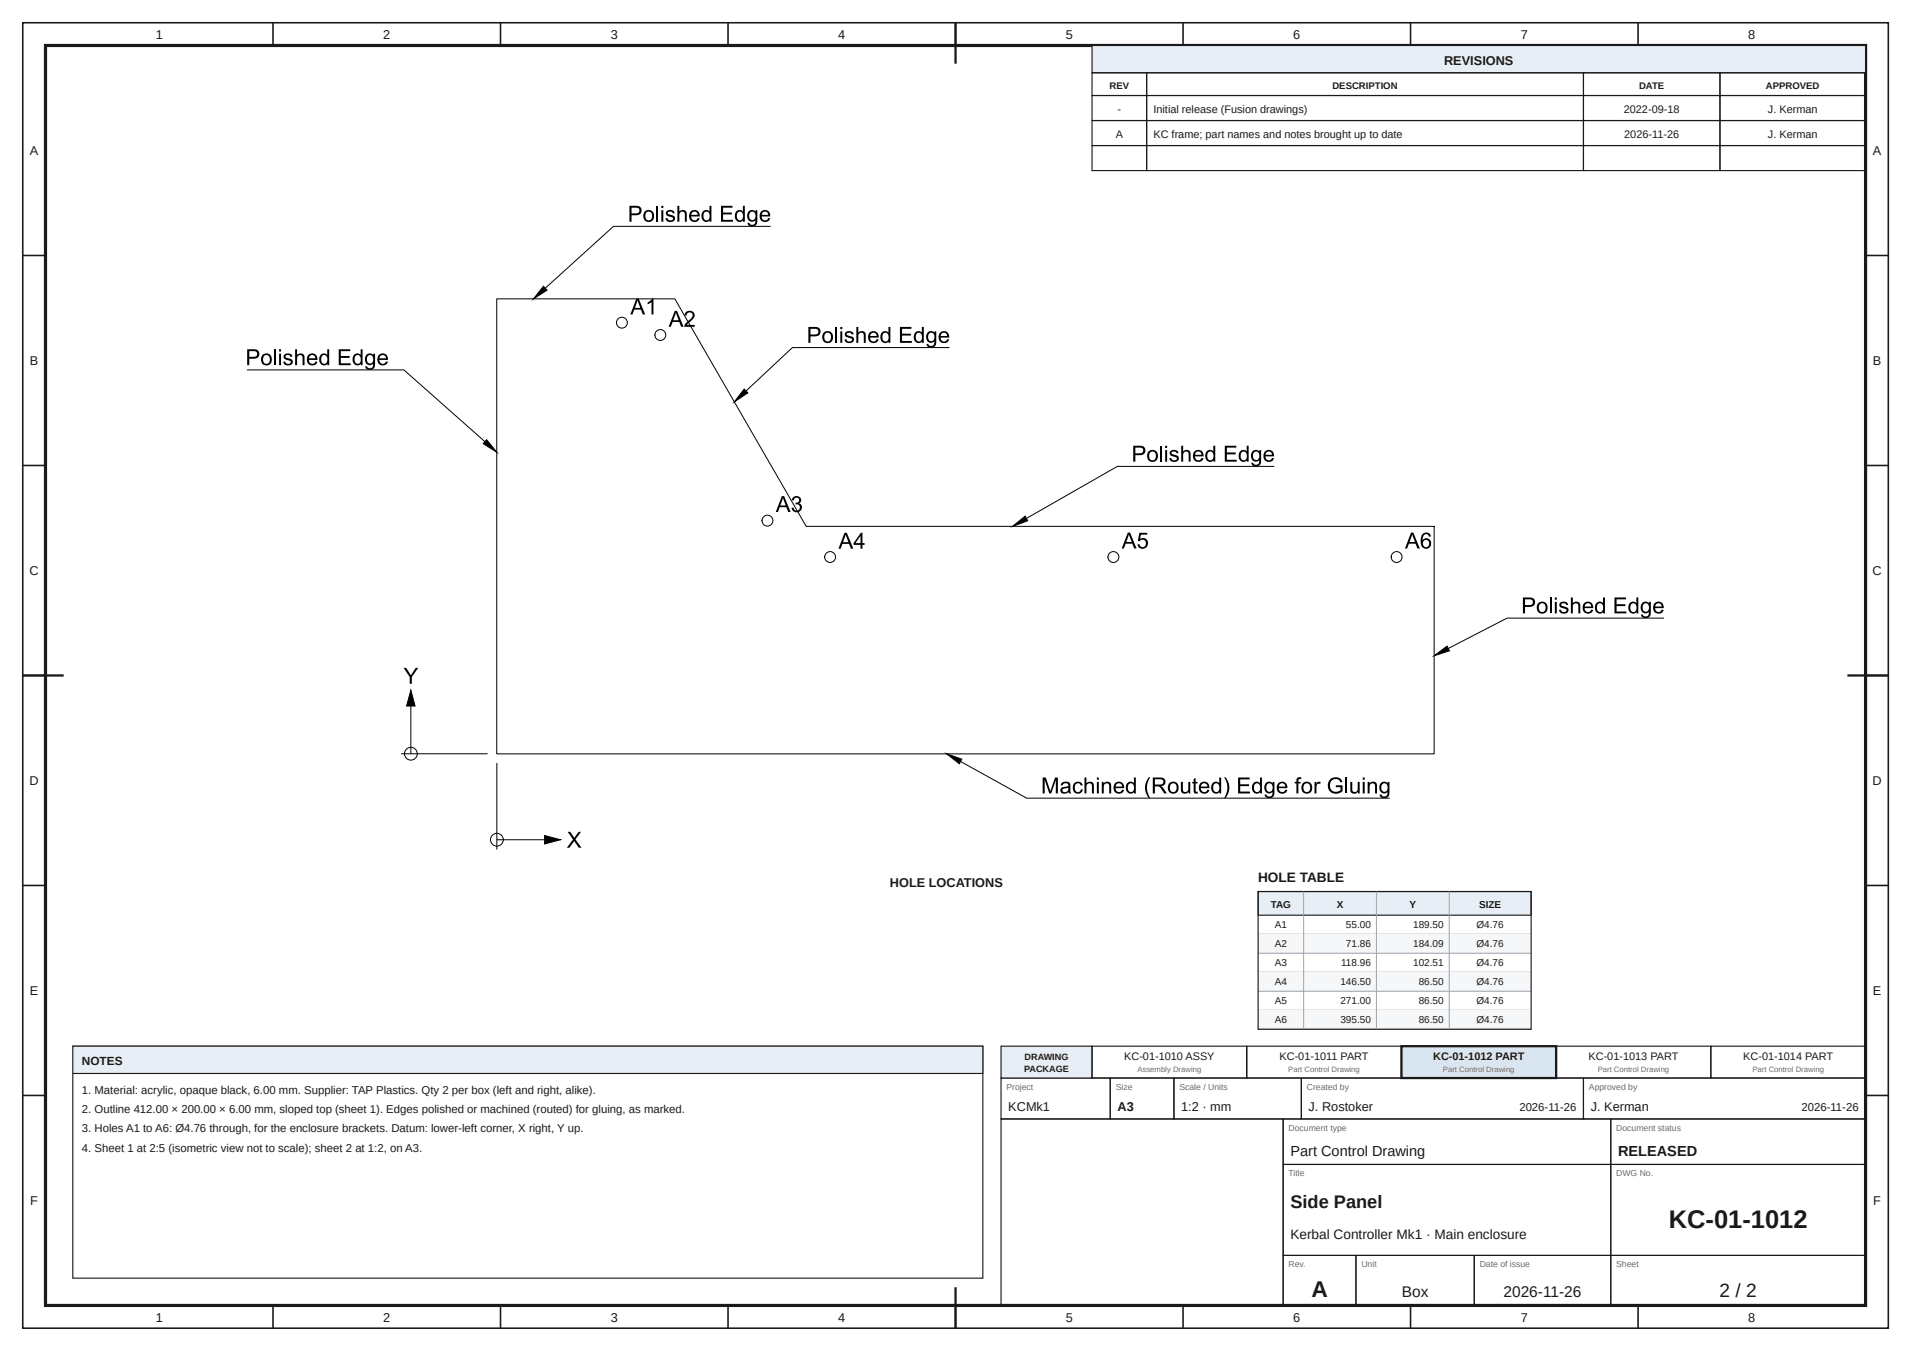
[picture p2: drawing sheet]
<svg xmlns="http://www.w3.org/2000/svg" width="420mm" height="297mm" viewBox="0 0 420 297" stroke-linecap="round" stroke-linejoin="round" font-family="sans-serif">
<g fill="none" stroke="#1a1a1a" stroke-width=".35">
<path d="M5 5h410v287h-410zM60 5v5M110 5v5M160 5v5M210 5v5M260 5v5M310 5v5M360 5v5M5 56.2h5M410 56.2h5M5 102.3h5M410 102.3h5"/>
<path d="M5 148.5h5M410 148.5h5M5 194.7h5M410 194.7h5M5 240.8h5M410 240.8h5M60 287v5M110 287v5M160 287v5M210 287v5M260 287v5M310 287v5"/>
<path d="M360 287v5"/>
</g>
<path d="M10 10h400v277h-400z" fill="none" stroke="#1a1a1a" stroke-width=".7" stroke-linecap="butt"/>
<path d="M210 5v9M5 148.5h9M406 148.5h9M210 283v9" fill="none" stroke="#1a1a1a" stroke-width=".5"/>
<path d="M240 10h170v6h-170z" fill="#e8eef5"/>
<g fill="none" stroke="#1a1a1a" stroke-width=".25">
<path d="M240 10h170v6h-170zM240 16h12v5h-12zM252 16h96v5h-96zM348 16h30v5h-30zM378 16h32v5h-32zM240 21h12v5.5h-12zM240 26.5h12v5.5h-12zM240 32h12v5.5h-12zM252 21h96v5.5h-96zM252 26.5h96v5.5h-96zM252 32h96v5.5h-96zM348 21h30v5.5h-30z"/>
<path d="M348 26.5h30v5.5h-30zM348 32h30v5.5h-30zM378 21h32v5.5h-32zM378 26.5h32v5.5h-32zM378 32h32v5.5h-32zM220 237h24v9h-24zM244 237h14v9h-14zM258 237h28v9h-28zM286 237h62v9h-62zM348 237h62v9h-62zM220 246h62v41h-62zM282 246h72v10h-72z"/>
<path d="M282 256h72v20h-72zM354 246h56v10h-56zM354 256h56v20h-56zM282 276h16v11h-16zM298 276h26v11h-26zM324 276h30v11h-30zM354 276h56v11h-56z"/>
</g>
<path d="M220 230h20v7h-20z" fill="#e8eef5"/>
<path d="M220 230h20v7h-20zM240 230h34v7h-34zM274 230h34v7h-34z" fill="none" stroke="#1a1a1a" stroke-width=".25"/>
<path d="M308 230h34v7h-34z" fill="#d9e6f2"/>
<path d="M308 230h34v7h-34z" fill="none" stroke="#1a1a1a" stroke-width=".5"/>
<path d="M342 230h34v7h-34zM376 230h34v7h-34z" fill="none" stroke="#1a1a1a" stroke-width=".25"/>
<path d="M276.5 196h60v5.2h-60z" fill="#e8eef5"/>
<path d="M276.5 196h60v5.2h-60z" fill="none" stroke="#1a1a1a" stroke-width=".25"/>
<path d="M276.5 205.4h60" fill="none" stroke="#9aa3ad" stroke-width=".22"/>
<path d="M276.5 205.4h60v4.2h-60z" fill="#f5f7f9"/>
<path d="M276.5 209.6h60M276.5 213.7h60" fill="none" stroke="#9aa3ad" stroke-width=".22"/>
<path d="M276.5 213.7h60v4.2h-60z" fill="#f5f7f9"/>
<path d="M276.5 217.9h60M276.5 222.1h60" fill="none" stroke="#9aa3ad" stroke-width=".22"/>
<path d="M276.5 222.1h60v4.2h-60z" fill="#f5f7f9"/>
<path d="M286.5 196v30.3M302.5 196v30.3M318.5 196v30.3M276.5 226.3h60" fill="none" stroke="#9aa3ad" stroke-width=".22"/>
<path d="M276.5 196h60v30.3h-60zM16 230h200v51h-200z" fill="none" stroke="#1a1a1a" stroke-width=".25"/>
<g fill="none" stroke="#000" stroke-width=".22">
<path d="M169.3 49.8h-34.5l-15 13.6M109.2 65.7h39.1l28.9 50h138v50h-206zM119.4 62.9l.8 .9-3 1.9zM208.6 76.4h-34.4l-10.3 9.6M54.3 81.3h34.5l17.8 15.8M106.9 96.7l2.3 2.7-3-1.9zM163.5 85.5l.9 .9-3 2zM222.5 115.7l2.8-2.2 .6 1zM280 102.5h-34.4l-20 11.5M365.6 135.9h-34.4l-12.9 6.7M90.3 151.7l.9 3.5h-1.8zM90.3 155.2v10.5"/>
<path d="M315.2 144.2l2.8-2.2 .5 1.1zM88.2 165.7h18.9M109.2 167.8v18.9M208 165.7l3.4 1.2-.6 1zM211.1 167.4l14.5 8.1h79.8M109.2 184.6h10.5M119.7 183.7l3.5 .9-3.5 .9z"/>
<circle cx="136.7" cy="70.9" r="1.2"/>
<circle cx="145.1" cy="73.7" r="1.2"/>
<circle cx="168.7" cy="114.5" r="1.2"/>
<circle cx="182.4" cy="122.5" r="1.2"/>
<circle cx="244.7" cy="122.5" r="1.2"/>
<circle cx="306.9" cy="122.5" r="1.2"/>
<circle cx="90.3" cy="165.7" r="1.41"/>
<circle cx="109.2" cy="184.6" r="1.41"/>
</g>
<g fill="#000">
<path d="M146.5 46.4a1.09 1.09 0 0 1 1.8 .5h-.5a.53 .53 0 0 0-.5-.4 .53 .53 0 0 0-.5 .5l.2 .1a1.48 1.48 0 0 1 1.4 .9 1.09 1.09 0 0 1-1.1 .8 1.09 1.09 0 0 1-1-.8l.4-.1a.61 .61 0 0 0 .6 .6 .61 .61 0 0 0 .6-.6l-.2-.1a1.45 1.45 0 0 1-1.4-.9zM148.9 45.2h.4v1.3a.9 .9 0 0 1 1.1-.3 .9 .9 0 0 1 .5 .9v1.6h-.4v-1.6a.62 .62 0 0 0-.7-.5 .62 .62 0 0 0-.5 .8v1.3h-.4zM158.5 45.2h2.5v.5h-2.1v1h1.9v.4h-1.9v1.2h2.2v.4h-2.6zM62.5 78a1.09 1.09 0 0 1 1.8 .4l-.5 .1a.53 .53 0 0 0-.5-.5 .53 .53 0 0 0-.5 .5l.2 .1a1.48 1.48 0 0 1 1.4 .9 1.09 1.09 0 0 1-1.1 .9 1.09 1.09 0 0 1-1.1-.9h.5a.61 .61 0 0 0 .6 .5 .61 .61 0 0 0 .6-.5l-.2-.2a1.45 1.45 0 0 1-1.4-.9zM119.4 62.9l.8 .9-3 1.9zM142.3 66.5l1-.9h.3v3.5h-.4v-2.7l-.9 .5zM150.8 68.6a1.11 1.11 0 0 1 1.6 .1 1.11 1.11 0 0 1-.3 1.6l-1.1 1.1h1.7v.4h-2.3a3 3 0 0 1 1.5-1.8 .69 .69 0 0 0 0-1.2 .69 .69 0 0 0-1 .6l-.5-.1zM185.8 73.1a1.09 1.09 0 0 1 1.8 .4l-.4 .1a.53 .53 0 0 0-.6-.5 .53 .53 0 0 0-.5 .5l.2 .1a1.48 1.48 0 0 1 1.4 .9 1.09 1.09 0 0 1-1.1 .8 1.09 1.09 0 0 1-1-.8h.4a.61 .61 0 0 0 .6 .5 .61 .61 0 0 0 .6-.6l-.2-.1a1.45 1.45 0 0 1-1.3-.9zM188.2 71.9h.4v1.2a.9 .9 0 0 1 1.1-.3 .9 .9 0 0 1 .6 1v1.6h-.5v-1.6a.62 .62 0 0 0-.7-.6 .62 .62 0 0 0-.5 .8v1.4h-.4zM197.8 71.9h2.5v.4h-2.1v1.1h2v.4h-2v1.2h2.2v.4h-2.6zM64.9 76.8h.4v1.2a.9 .9 0 0 1 1.1-.3 .9 .9 0 0 1 .5 1v1.6h-.4v-1.6a.62 .62 0 0 0-.7-.6 .62 .62 0 0 0-.5 .8v1.4h-.4zM74.4 76.8h2.6v.4h-2.1v1.1h1.9v.4h-1.9v1.2h2.2v.4h-2.7z"/>
<path d="M106.9 96.7l2.3 2.7-3-1.9zM163.5 85.5l.9 .9-3 2zM174.4 109.3a.94 .94 0 0 1 1.4 0 .94 .94 0 0 1-.2 1.4 1.07 1.07 0 0 1 .5 1.5 1.07 1.07 0 0 1-1.6 .3l-.4-.3-.1-.6h.4a.71 .71 0 0 0 .8 .6 .71 .71 0 0 0 .6-.9 .71 .71 0 0 0-1-.4l.1-.4a.6 .6 0 0 0 .7-.5 .6 .6 0 0 0-.6-.7 .6 .6 0 0 0-.6 .7h-.4zM222.5 115.7l2.8-2.2 .6 1zM250.4 117.1h1.7v.4h-1.4l-.1 1a1.16 1.16 0 0 1 1.6 .5 1.16 1.16 0 0 1-.8 1.6 1.16 1.16 0 0 1-1.4-.9l.4-.1a.76 .76 0 0 0 1.1 .6 .76 .76 0 0 0 .3-1.2 .76 .76 0 0 0-1.3 0l-.4-.1zM257.2 99.2a1.09 1.09 0 0 1 1.8 .4l-.4 .1a.53 .53 0 0 0-.6-.5 .53 .53 0 0 0-.5 .5l.2 .1a1.48 1.48 0 0 1 1.4 1 1.09 1.09 0 0 1-1.1 .8 1.09 1.09 0 0 1-1-.9h.4a.61 .61 0 0 0 .6 .5 .61 .61 0 0 0 .6-.5l-.2-.2a1.45 1.45 0 0 1-1.4-.9zM259.6 98h.4v1.3a.9 .9 0 0 1 1.1-.4 .9 .9 0 0 1 .6 1v1.6h-.5v-1.6a.62 .62 0 0 0-.7-.6 .62 .62 0 0 0-.5 .8v1.4h-.4zM269.2 98h2.5v.4h-2.1v1.1h2v.4h-2v1.2h2.2v.4h-2.6zM342.9 132.5a1.09 1.09 0 0 1 1.7 .5h-.4a.53 .53 0 0 0-.5-.4 .53 .53 0 0 0-.5 .5l.1 .1a1.48 1.48 0 0 1 1.4 .9 1.09 1.09 0 0 1-1 .8 1.09 1.09 0 0 1-1.1-.8l.4-.1a.61 .61 0 0 0 .6 .6 .61 .61 0 0 0 .7-.6l-.2-.1a1.45 1.45 0 0 1-1.4-.9zM345.2 131.4h.5v1.2a.9 .9 0 0 1 1-.3 .9 .9 0 0 1 .6 .9v1.7h-.4v-1.7a.62 .62 0 0 0-.8-.5 .62 .62 0 0 0-.4 .8v1.4h-.5zM354.8 131.4h2.5v.4h-2v1h1.9v.4h-1.9v1.2h2.1v.5h-2.6zM90.3 151.7l.9 3.5h-1.8z"/>
<path d="M88.7 146.8h.6l1 1.7 1.1-1.7h.5l-1.4 2v1.5h-.5v-1.5zM315.2 144.2l2.8-2.2 .5 1.1zM208 165.7l3.4 1.2-.6 1zM229.1 170.9h.7l1 3 1.1-3h.6v3.5h-.5v-2.9l-1 2.9h-.4l-1-2.9v2.9h-.5zM236.1 172.1a1.08 1.08 0 0 1 1.8 .5l-.4 .1a.69 .69 0 0 0-.9-.5 .69 .69 0 0 0-.4 1 .7 .7 0 0 0 .5 .9 .7 .7 0 0 0 .9-.6l.4 .1a1.15 1.15 0 0 1-1.5 .8 1.15 1.15 0 0 1-.7-1.5zM238.3 170.9h.5v1.3a.9 .9 0 0 1 1-.3 .9 .9 0 0 1 .6 .9v1.6h-.4v-1.6a.62 .62 0 0 0-.8-.6 .62 .62 0 0 0-.4 .8v1.4h-.5zM242.1 171.9h.4v.4a.9 .9 0 0 1 1.1-.4 .9 .9 0 0 1 .6 1v1.5h-.4v-1.5a.62 .62 0 0 0-.7-.7 .62 .62 0 0 0-.5 .9v1.3h-.5zM252.5 170.9h.3l-.3 .5a4 4 0 0 0 .3 4.1 1.18 1.18 0 0 1-.9-1.1 3.5 3.5 0 0 1 .6-3.5zM259.5 171.9h.5v1.4a.63 .63 0 0 0 .6 .8 .63 .63 0 0 0 .6-.8v-1.4h.4v2.5h-.4v-.3a.9 .9 0 0 1-1.1 .4 .9 .9 0 0 1-.6-1zM262.3 171.3l.5-.3v.9h.4v.3h-.4v1.5a.29 .29 0 0 0 .1 .3 .29 .29 0 0 0 .3 0l.1 .4a.63 .63 0 0 1-.8 0 .63 .63 0 0 1-.2-.7v-1.5h-.3v-.3h.3zM269 170.9h.3a3.5 3.5 0 0 1 0 4.6h-.3a4.1 4.1 0 0 0 0-4.6zM272.1 170.9h2.5v.4h-2v1.1h1.9v.4h-1.9v1.2h2.1v.4h-2.6z"/>
<path d="M285 171.1l.4-.2h.6v.4h-.5l-.1 .2-.1 .4h.5v.3h-.5v2.2h-.4v-2.2h-.4v-.3h.4zM288.9 171.9h.4v.4a.62 .62 0 0 1 1-.3l-.2 .4a.56 .56 0 0 0-.7 0 .56 .56 0 0 0-.1 .7v1.3h-.4zM292.4 171.3a1.6 1.6 0 0 1 2.6 .6l-.4 .1a1.23 1.23 0 0 0-1.6-.6 1.23 1.23 0 0 0-.7 1.6 1.36 1.36 0 0 0 2.3 .7v-.6h-1v-.5h1.4v1.3a1.89 1.89 0 0 1-2.7 .1 1.89 1.89 0 0 1 .1-2.7zM296.8 171.9h.4v1.4a.63 .63 0 0 0 .6 .8 .63 .63 0 0 0 .6-.8v-1.4h.4v2.5h-.4v-.3a.9 .9 0 0 1-1.1 .4 .9 .9 0 0 1-.5-1zM300.6 171.9h.4v.4a.9 .9 0 0 1 1.1-.4 .9 .9 0 0 1 .5 1v1.5h-.4v-1.5a.62 .62 0 0 0-.7-.7 .62 .62 0 0 0-.5 .9v1.3h-.4zM119.7 183.7l3.5 .9-3.5 .9zM124.7 182.9h.6l.9 1.3 1-1.3h.5l-1.2 1.6 1.3 1.9h-.6l-1-1.5-1.1 1.5h-.5l1.3-1.9z"/>
<path d="M138.3 45.2h1.4a1.07 1.07 0 0 1 1.3 1.1 1.07 1.07 0 0 1-1.3 1h-.9v1.4h-.5zM138.8 45.7v1.2h.9a.65 .65 0 0 0 .8-.6 .65 .65 0 0 0-.8-.6z"/>
<path d="M141.8 46.4a1.29 1.29 0 0 1 1.9 .7 1.29 1.29 0 0 1-1.1 1.7 1.36 1.36 0 0 1-1.2-.9 1.36 1.36 0 0 1 .4-1.5zM142 46.8a.94 .94 0 0 0-.2 1.1 .94 .94 0 0 0 1.1 .4 .95 .95 0 0 0 .4-1.2 .95 .95 0 0 0-1.1-.5z"/>
<path d="M145.3 45.2h.5v.5h-.5zM145.3 46.2h.5v2.5h-.5z"/>
<path d="M151.8 46.5a1.19 1.19 0 0 1 1.4-.2 1.19 1.19 0 0 1 .6 1.3h-1.9a.74 .74 0 0 0 .6 .8 .74 .74 0 0 0 .8-.5l.5 .1a1.24 1.24 0 0 1-1.7 .7 1.24 1.24 0 0 1-.6-1.8zM152.1 46.7l-.2 .5h1.4a.7 .7 0 0 0-.4-.6 .7 .7 0 0 0-.8 .1z"/>
<path d="M154.5 46.4a.96 .96 0 0 1 1.4 .1v-1.3h.5v3.5h-.4v-.3a1.14 1.14 0 0 1-1.5 .1 1.14 1.14 0 0 1-.3-1.5zM154.8 46.7a.98 .98 0 0 0-.2 1.1 .98 .98 0 0 0 .9 .6 1.01 1.01 0 0 0 .5-1.1 1.01 1.01 0 0 0-.9-.8z"/>
<path d="M161.8 46.4a.96 .96 0 0 1 1.5 .1v-1.3h.4v3.5h-.4v-.3a1.14 1.14 0 0 1-1.5 .1 1.14 1.14 0 0 1-.3-1.5zM162.1 46.7a.98 .98 0 0 0-.2 1.1 .98 .98 0 0 0 .9 .6 1.01 1.01 0 0 0 .5-1.1 1.01 1.01 0 0 0-.9-.8z"/>
<path d="M164.6 46.4l.7-.2 .7 .3v-.3h.4v2.2a1.11 1.11 0 0 1-.8 1.3 1.11 1.11 0 0 1-1.3-.7h.4a.71 .71 0 0 0 .9 .4 .71 .71 0 0 0 .4-1 1.17 1.17 0 0 1-1.5-.1 1.17 1.17 0 0 1-.2-1.5zM164.8 46.7a.9 .9 0 0 0-.1 1.2 .9 .9 0 0 0 1 .4 .92 .92 0 0 0 .4-1.2 .92 .92 0 0 0-1.1-.5z"/>
<path d="M167.3 46.5a1.19 1.19 0 0 1 1.4-.2 1.19 1.19 0 0 1 .6 1.3h-1.9a.74 .74 0 0 0 .5 .8 .74 .74 0 0 0 .9-.5l.5 .1a1.24 1.24 0 0 1-1.7 .7 1.24 1.24 0 0 1-.6-1.8zM167.6 46.7l-.2 .5h1.4a.7 .7 0 0 0-.4-.6 .7 .7 0 0 0-.8 .1z"/>
<path d="M57.8 78a1.29 1.29 0 0 1 1.9 .6 1.29 1.29 0 0 1-1.1 1.7 1.36 1.36 0 0 1-1.2-.9 1.36 1.36 0 0 1 .4-1.4zM58 78.3a.94 .94 0 0 0-.2 1.2 .94 .94 0 0 0 1.1 .4 .95 .95 0 0 0 .4-1.2 .95 .95 0 0 0-1.1-.5z"/>
<path d="M61.3 76.8h.5v.5h-.5zM61.3 77.8h.5v2.5h-.5z"/>
<path d="M67.8 78a1.19 1.19 0 0 1 1.4-.2 1.19 1.19 0 0 1 .6 1.3h-1.9a.74 .74 0 0 0 .5 .9 .74 .74 0 0 0 .9-.5h.5a1.24 1.24 0 0 1-1.7 .7 1.24 1.24 0 0 1-.6-1.7zM68.1 78.2l-.2 .6h1.4a.7 .7 0 0 0-.4-.7 .7 .7 0 0 0-.8 .1z"/>
<path d="M83.3 78a1.19 1.19 0 0 1 1.4-.2 1.19 1.19 0 0 1 .6 1.3h-1.9a.74 .74 0 0 0 .5 .9 .74 .74 0 0 0 .9-.5h.5a1.24 1.24 0 0 1-1.7 .7 1.24 1.24 0 0 1-.6-1.7zM83.6 78.2l-.2 .6h1.4a.7 .7 0 0 0-.4-.7 .7 .7 0 0 0-.8 .1z"/>
<path d="M139.9 65.6h.5l1.4 3.5h-.5l-.4-1h-1.5l-.4 1h-.5zM140.1 66l-.6 1.7h1.2z"/>
<path d="M148.3 68.3h.5l1.4 3.5h-.5l-.4-1h-1.5l-.4 1h-.5zM148.5 68.7l-.5 1.7h1.1z"/>
<path d="M177.7 71.9h1.3a1.07 1.07 0 0 1 1.3 1 1.07 1.07 0 0 1-1.3 1.1h-.9v1.4h-.4zM178.1 72.3v1.2h.9a.65 .65 0 0 0 .9-.6 .65 .65 0 0 0-.9-.6z"/>
<path d="M181.1 73.1a1.29 1.29 0 0 1 1.9 .6 1.29 1.29 0 0 1-1.1 1.7 1.36 1.36 0 0 1-1.2-.9 1.36 1.36 0 0 1 .4-1.4zM181.4 73.4a.94 .94 0 0 0-.2 1.1 .94 .94 0 0 0 1.1 .5 .95 .95 0 0 0 .4-1.2 .95 .95 0 0 0-1.2-.6z"/>
<path d="M184.7 71.9h.4v.5h-.4zM184.7 72.8h.4v2.6h-.4z"/>
<path d="M191.1 73.1a1.19 1.19 0 0 1 1.4-.2 1.19 1.19 0 0 1 .6 1.3h-1.9a.74 .74 0 0 0 .6 .9 .74 .74 0 0 0 .9-.5h.4a1.24 1.24 0 0 1-1.7 .7 1.24 1.24 0 0 1-.5-1.7zM191.5 73.3l-.3 .6h1.5a.7 .7 0 0 0-.5-.7 .7 .7 0 0 0-.7 .1z"/>
<path d="M193.8 73.1a.96 .96 0 0 1 1.5 0v-1.2h.4v3.5h-.4v-.3a1.14 1.14 0 0 1-1.5 0 1.14 1.14 0 0 1-.3-1.5zM194.1 73.4a.98 .98 0 0 0-.2 1 .98 .98 0 0 0 .9 .7 1.01 1.01 0 0 0 .5-1.1 1.01 1.01 0 0 0-.9-.8z"/>
<path d="M201.2 73.1a.96 .96 0 0 1 1.4 0v-1.2h.4v3.5h-.4v-.3a1.14 1.14 0 0 1-1.5 0 1.14 1.14 0 0 1-.2-1.5zM201.5 73.4a.98 .98 0 0 0-.3 1 .98 .98 0 0 0 .9 .7 1.01 1.01 0 0 0 .5-1.1 1.01 1.01 0 0 0-.8-.8z"/>
<path d="M203.9 73.1l.7-.3 .8 .3v-.3h.4v2.2a1.11 1.11 0 0 1-.8 1.4 1.11 1.11 0 0 1-1.4-.8h.4a.71 .71 0 0 0 1 .4 .71 .71 0 0 0 .3-1 1.17 1.17 0 0 1-1.5 0 1.17 1.17 0 0 1-.1-1.6zM204.2 73.4a.9 .9 0 0 0-.2 1.1 .9 .9 0 0 0 1 .4 .92 .92 0 0 0 .4-1.1 .92 .92 0 0 0-1.1-.6z"/>
<path d="M206.6 73.1a1.19 1.19 0 0 1 1.4-.2 1.19 1.19 0 0 1 .6 1.3h-1.9a.74 .74 0 0 0 .6 .9 .74 .74 0 0 0 .8-.5h.5a1.24 1.24 0 0 1-1.7 .7 1.24 1.24 0 0 1-.5-1.7zM207 73.3l-.3 .6h1.5a.7 .7 0 0 0-.5-.7 .7 .7 0 0 0-.7 .1z"/>
<path d="M54.3 76.8h1.3a1.07 1.07 0 0 1 1.4 1 1.07 1.07 0 0 1-1.3 1.1h-.9v1.4h-.5zM54.8 77.2v1.3h.9a.65 .65 0 0 0 .8-.7 .65 .65 0 0 0-.8-.6z"/>
<path d="M70.5 78a.96 .96 0 0 1 1.4 0v-1.2h.4v3.5h-.4v-.3a1.14 1.14 0 0 1-1.4 0 1.14 1.14 0 0 1-.3-1.5zM70.8 78.3a.98 .98 0 0 0-.2 1.1 .98 .98 0 0 0 .9 .6 1.01 1.01 0 0 0 .5-1.1 1.01 1.01 0 0 0-.9-.8z"/>
<path d="M77.8 78a.96 .96 0 0 1 1.5 0v-1.2h.4v3.5h-.4v-.3a1.14 1.14 0 0 1-1.5 0 1.14 1.14 0 0 1-.3-1.5zM78.1 78.3a.98 .98 0 0 0-.2 1.1 .98 .98 0 0 0 .9 .6 1.01 1.01 0 0 0 .5-1.1 1.01 1.01 0 0 0-.9-.8z"/>
<path d="M80.6 78l.7-.3 .7 .4v-.3h.4v2.1a1.11 1.11 0 0 1-.8 1.4 1.11 1.11 0 0 1-1.3-.8l.4 .1a.71 .71 0 0 0 .9 .3 .71 .71 0 0 0 .4-.9 1.17 1.17 0 0 1-1.6-.1 1.17 1.17 0 0 1-.1-1.6zM80.8 78.3a.9 .9 0 0 0-.2 1.1 .9 .9 0 0 0 1.1 .4 .92 .92 0 0 0 .4-1.1 .92 .92 0 0 0-1.1-.5z"/>
<path d="M256.1 98h.4v.5h-.4zM256.1 99h.4v2.5h-.4z"/>
<path d="M171.8 109.1h.5l1.5 3.5h-.6l-.4-1.1h-1.4l-.4 1.1h-.5zM172.1 109.4l-.6 1.7h1.2z"/>
<path d="M249.1 98h1.3a1.07 1.07 0 0 1 1.3 1 1.07 1.07 0 0 1-1.3 1.1h-.9v1.4h-.4zM249.5 98.4v1.3h.9a.65 .65 0 0 0 .8-.7 .65 .65 0 0 0-.8-.6z"/>
<path d="M252.5 99.2a1.29 1.29 0 0 1 1.9 .6 1.29 1.29 0 0 1-1.1 1.7 1.36 1.36 0 0 1-1.2-.9 1.36 1.36 0 0 1 .4-1.4zM252.8 99.5a.94 .94 0 0 0-.2 1.2 .94 .94 0 0 0 1.1 .4 .95 .95 0 0 0 .4-1.2 .95 .95 0 0 0-1.2-.5z"/>
<path d="M262.5 99.3a1.19 1.19 0 0 1 1.4-.3 1.19 1.19 0 0 1 .6 1.3h-1.9a.74 .74 0 0 0 .6 .9 .74 .74 0 0 0 .8-.5h.5a1.24 1.24 0 0 1-1.7 .7 1.24 1.24 0 0 1-.5-1.7zM262.9 99.5l-.3 .5h1.5a.7 .7 0 0 0-.5-.7 .7 .7 0 0 0-.7 .2z"/>
<path d="M265.2 99.2a.96 .96 0 0 1 1.5 .1v-1.3h.4v3.5h-.4v-.3a1.14 1.14 0 0 1-1.5 0 1.14 1.14 0 0 1-.3-1.4zM265.5 99.5a.98 .98 0 0 0-.2 1.1 .98 .98 0 0 0 .9 .6 1.01 1.01 0 0 0 .5-1.1 1.01 1.01 0 0 0-.9-.8z"/>
<path d="M272.6 99.2a.96 .96 0 0 1 1.4 .1v-1.3h.4v3.5h-.4v-.3a1.14 1.14 0 0 1-1.5 0 1.14 1.14 0 0 1-.2-1.4zM272.8 99.5a.98 .98 0 0 0-.2 1.1 .98 .98 0 0 0 .9 .6 1.01 1.01 0 0 0 .5-1.1 1.01 1.01 0 0 0-.9-.8z"/>
<path d="M275.3 99.2l.7-.3 .8 .4v-.3h.4v2.2a1.11 1.11 0 0 1-.8 1.3 1.11 1.11 0 0 1-1.4-.8l.4 .1a.71 .71 0 0 0 1 .3 .71 .71 0 0 0 .3-.9 1.17 1.17 0 0 1-1.5-.1 1.17 1.17 0 0 1-.1-1.6zM275.6 99.5a.9 .9 0 0 0-.2 1.1 .9 .9 0 0 0 1 .4 .92 .92 0 0 0 .4-1.1 .92 .92 0 0 0-1.1-.5z"/>
<path d="M278 99.3a1.19 1.19 0 0 1 1.4-.3 1.19 1.19 0 0 1 .6 1.3h-1.9a.74 .74 0 0 0 .6 .9 .74 .74 0 0 0 .8-.5h.5a1.24 1.24 0 0 1-1.7 .7 1.24 1.24 0 0 1-.6-1.7zM278.4 99.5l-.3 .5h1.4a.7 .7 0 0 0-.4-.7 .7 .7 0 0 0-.7 .2z"/>
<path d="M312.6 117.5a1.05 1.05 0 0 1 1.1-.4 1.05 1.05 0 0 1 .8 .8l-.5 .1a.68 .68 0 0 0-.7-.6 .68 .68 0 0 0-.6 .8l-.1 .6a1.12 1.12 0 0 1 1.9 .3 1.12 1.12 0 0 1-1.1 1.5 1.34 1.34 0 0 1-1.2-1.7l.1-.8zM312.9 118.9a.78 .78 0 0 0-.1 1.1 .78 .78 0 0 0 1.2 0 .78 .78 0 0 0-.1-1.1l-.5-.2z"/>
<path d="M185.6 117.1h.5l1.4 3.5h-.5l-.4-1h-1.5l-.3 1h-.5zM185.8 117.5l-.5 1.7h1.2z"/>
<path d="M189.2 117.1h.3v2.3h.5v.4h-.5v.8h-.4v-.8h-1.5v-.4zM189.1 117.8l-1.1 1.6h1.1z"/>
<path d="M247.9 117.1h.5l1.4 3.5h-.5l-.4-1.1h-1.5l-.4 1.1h-.5zM248.1 117.5l-.6 1.6h1.2z"/>
<path d="M310.1 117.1h.5l1.4 3.5h-.5l-.4-1.1h-1.5l-.3 1.1h-.5zM310.3 117.5l-.5 1.6h1.2z"/>
<path d="M334.7 131.4h1.3a1.07 1.07 0 0 1 1.4 1 1.07 1.07 0 0 1-1.3 1h-.9v1.5h-.5zM335.2 131.8v1.2h.9a.65 .65 0 0 0 .8-.6 .65 .65 0 0 0-.8-.6z"/>
<path d="M338.1 132.5a1.29 1.29 0 0 1 2 .7 1.29 1.29 0 0 1-1.2 1.7 1.36 1.36 0 0 1-1.1-.9 1.36 1.36 0 0 1 .3-1.5zM338.4 132.9a.94 .94 0 0 0-.2 1.1 .94 .94 0 0 0 1.1 .4 .95 .95 0 0 0 .4-1.2 .95 .95 0 0 0-1.2-.5z"/>
<path d="M341.7 131.4h.4v.4h-.4zM341.7 132.3h.4v2.6h-.4z"/>
<path d="M348.1 132.6a1.19 1.19 0 0 1 1.4-.2 1.19 1.19 0 0 1 .6 1.3h-1.8a.74 .74 0 0 0 .5 .8 .74 .74 0 0 0 .9-.5l.4 .1a1.24 1.24 0 0 1-1.7 .7 1.24 1.24 0 0 1-.5-1.8zM348.5 132.8l-.2 .5h1.4a.7 .7 0 0 0-.4-.6 .7 .7 0 0 0-.8 .1z"/>
<path d="M350.9 132.6a.96 .96 0 0 1 1.4 0v-1.2h.4v3.5h-.4v-.4a1.14 1.14 0 0 1-1.5 .1 1.14 1.14 0 0 1-.2-1.5zM351.1 132.9a.98 .98 0 0 0-.2 1 .98 .98 0 0 0 .9 .6 1.01 1.01 0 0 0 .5-1.1 1.01 1.01 0 0 0-.9-.8z"/>
<path d="M358.2 132.6a.96 .96 0 0 1 1.4 0v-1.2h.5v3.5h-.4v-.4a1.14 1.14 0 0 1-1.5 .1 1.14 1.14 0 0 1-.3-1.5zM358.5 132.9a.98 .98 0 0 0-.2 1 .98 .98 0 0 0 .9 .6 1.01 1.01 0 0 0 .5-1.1 1.01 1.01 0 0 0-.9-.8z"/>
<path d="M360.9 132.6l.8-.3 .7 .3v-.3h.4v2.2a1.11 1.11 0 0 1-.8 1.4 1.11 1.11 0 0 1-1.4-.8h.5a.71 .71 0 0 0 .9 .4 .71 .71 0 0 0 .4-1 1.17 1.17 0 0 1-1.6-.1 1.17 1.17 0 0 1-.1-1.5zM361.2 132.9a.9 .9 0 0 0-.2 1.1 .9 .9 0 0 0 1.1 .4 .92 .92 0 0 0 .3-1.1 .92 .92 0 0 0-1.1-.6z"/>
<path d="M363.6 132.6a1.19 1.19 0 0 1 1.4-.2 1.19 1.19 0 0 1 .6 1.3h-1.9a.74 .74 0 0 0 .6 .8 .74 .74 0 0 0 .9-.5l.4 .1a1.24 1.24 0 0 1-1.7 .7 1.24 1.24 0 0 1-.5-1.8zM364 132.8l-.2 .5h1.4a.7 .7 0 0 0-.4-.6 .7 .7 0 0 0-.8 .1z"/>
<path d="M233.4 172.1l.3-.2a1 1 0 0 1 1.5 .9l.2 1.6h-.5l-.1-.3a1.05 1.05 0 0 1-1.8-.3 1.04 1.04 0 0 1 1.3-.9h.3a.4 .4 0 0 0 .1-.6 .4 .4 0 0 0-.5-.1l-.5 .1-.2 .4-.4-.1zM233.6 173.5a.5 .5 0 0 0 .1 .7 .5 .5 0 0 0 .7-.2l.3-.2 .1-.6z"/>
<path d="M241.1 170.9h.4v.5h-.4zM241.1 171.9h.4v2.5h-.4z"/>
<path d="M245 172.2a1.19 1.19 0 0 1 1.5-.2 1.19 1.19 0 0 1 .6 1.3h-1.9a.74 .74 0 0 0 .5 .8 .74 .74 0 0 0 .9-.5l.4 .1a1.24 1.24 0 0 1-1.7 .7 1.24 1.24 0 0 1-.5-1.8zM245.4 172.4l-.2 .5h1.4a.7 .7 0 0 0-.4-.7 .7 .7 0 0 0-.8 .2z"/>
<path d="M247.8 172.1a.96 .96 0 0 1 1.4 .1v-1.3h.4v3.5h-.4v-.3a1.14 1.14 0 0 1-1.5 .1 1.14 1.14 0 0 1-.2-1.5zM248.1 172.4a.98 .98 0 0 0-.3 1.1 .98 .98 0 0 0 .9 .6 1.01 1.01 0 0 0 .5-1.1 1.01 1.01 0 0 0-.8-.8z"/>
<path d="M253.3 170.9h1.6a.97 .97 0 0 1 1.2 .8 .97 .97 0 0 1-.9 1.1l.5 .5 .7 1.1h-.5l-.6-.9a.94 .94 0 0 0-1-.6h-.5v1.5h-.5zM253.8 171.3v1.2h1a.61 .61 0 0 0 .9-.5 .61 .61 0 0 0-.8-.7z"/>
<path d="M257 172.1a1.29 1.29 0 0 1 2 .7 1.29 1.29 0 0 1-1.2 1.7 1.36 1.36 0 0 1-1.1-.9 1.36 1.36 0 0 1 .3-1.5zM257.3 172.4a.94 .94 0 0 0-.2 1.2 .94 .94 0 0 0 1.1 .4 .95 .95 0 0 0 .4-1.2 .95 .95 0 0 0-1.1-.5z"/>
<path d="M263.8 172.2a1.19 1.19 0 0 1 1.4-.2 1.19 1.19 0 0 1 .6 1.3h-1.9a.74 .74 0 0 0 .6 .8 .74 .74 0 0 0 .8-.5l.5 .1a1.24 1.24 0 0 1-1.7 .7 1.24 1.24 0 0 1-.6-1.8zM264.2 172.4l-.3 .5h1.5a.7 .7 0 0 0-.5-.7 .7 .7 0 0 0-.7 .2z"/>
<path d="M266.5 172.1a.96 .96 0 0 1 1.4 .1v-1.3h.5v3.5h-.4v-.3a1.14 1.14 0 0 1-1.5 .1 1.14 1.14 0 0 1-.3-1.5zM266.8 172.4a.98 .98 0 0 0-.2 1.1 .98 .98 0 0 0 .9 .6 1.01 1.01 0 0 0 .5-1.1 1.01 1.01 0 0 0-.9-.8z"/>
<path d="M275.5 172.1a.96 .96 0 0 1 1.4 .1v-1.3h.4v3.5h-.4v-.3a1.14 1.14 0 0 1-1.4 .1 1.14 1.14 0 0 1-.3-1.5zM275.8 172.4a.98 .98 0 0 0-.2 1.1 .98 .98 0 0 0 .9 .6 1.01 1.01 0 0 0 .5-1.1 1.01 1.01 0 0 0-.9-.8z"/>
<path d="M278.2 172.1l.8-.3 .7 .4v-.3h.4v2.2a1.11 1.11 0 0 1-.8 1.3 1.11 1.11 0 0 1-1.4-.8l.5 .1a.71 .71 0 0 0 .9 .3 .71 .71 0 0 0 .4-.9 1.17 1.17 0 0 1-1.6-.1 1.17 1.17 0 0 1-.1-1.5zM278.5 172.4a.9 .9 0 0 0-.2 1.1 .9 .9 0 0 0 1 .5 .92 .92 0 0 0 .4-1.2 .92 .92 0 0 0-1.1-.5z"/>
<path d="M280.9 172.2a1.19 1.19 0 0 1 1.4-.2 1.19 1.19 0 0 1 .6 1.3h-1.9a.74 .74 0 0 0 .6 .8 .74 .74 0 0 0 .9-.5l.4 .1a1.24 1.24 0 0 1-1.7 .7 1.24 1.24 0 0 1-.5-1.8zM281.3 172.4l-.2 .5h1.4a.7 .7 0 0 0-.4-.7 .7 .7 0 0 0-.8 .2z"/>
<path d="M286.4 172.1a1.29 1.29 0 0 1 1.9 .7 1.29 1.29 0 0 1-1.1 1.7 1.36 1.36 0 0 1-1.2-.9 1.36 1.36 0 0 1 .4-1.5zM286.7 172.4a.94 .94 0 0 0-.2 1.2 .94 .94 0 0 0 1.1 .4 .95 .95 0 0 0 .4-1.2 .95 .95 0 0 0-1.2-.5z"/>
<path d="M299.5 170.9h.4v.5h-.4zM299.5 171.9h.4v2.5h-.4z"/>
<path d="M303.5 172.1l.7-.3 .8 .4v-.3h.4v2.2a1.11 1.11 0 0 1-.8 1.3 1.11 1.11 0 0 1-1.4-.8l.4 .1a.71 .71 0 0 0 1 .3 .71 .71 0 0 0 .3-.9 1.17 1.17 0 0 1-1.5-.1 1.17 1.17 0 0 1-.1-1.5zM303.8 172.4a.9 .9 0 0 0-.2 1.1 .9 .9 0 0 0 1 .5 .92 .92 0 0 0 .4-1.2 .92 .92 0 0 0-1.1-.5z"/>
</g>
<path d="M144.5 45.2v3.5M60.5 76.8v3.5M183.8 71.9v3.5M255.2 98v3.5M340.8 131.4v3.5M295.9 170.9v3.5" fill="none" stroke="#000" stroke-width=".43"/>
<path d="M16 230h200v6h-200z" fill="#e8eef5"/>
<path d="M16 230h200v6h-200z" fill="none" stroke="#1a1a1a" stroke-width=".25"/>
<text font-size="5.6" fill="#1a1a1a" x="366.7" y="270">KC-01-1012</text>
<text font-size="5" fill="#1a1a1a" x="288.2" y="285.2">A</text>
<text font-size="4.2" fill="#1a1a1a" x="377.9" y="285.2">2 / 2</text>
<text font-size="4" fill="#1a1a1a" x="283.6" y="265.5">Side Panel</text>
<g font-size="3.4" fill="#1a1a1a">
<text x="308.1" y="285.2">Box</text>
<text x="330.4" y="285.2">2026-11-26</text>
</g>
<g font-size="3.2" fill="#1a1a1a">
<text x="283.6" y="254.2">Part Control Drawing</text>
<text x="355.6" y="254.2">RELEASED</text>
</g>
<g font-size="3" fill="#1a1a1a">
<text x="276.5" y="194">HOLE TABLE</text>
<text x="283.6" y="272.5">Kerbal Controller Mk1 · Main enclosure</text>
</g>
<g font-size="2.8" fill="#1a1a1a">
<text x="34.2" y="8.6">1</text>
<text x="84.2" y="8.6">2</text>
<text x="134.2" y="8.6">3</text>
<text x="184.2" y="8.6">4</text>
<text x="234.2" y="8.6">5</text>
<text x="284.2" y="8.6">6</text>
<text x="334.2" y="8.6">7</text>
<text x="384.2" y="8.6">8</text>
<text x="317.4" y="14.3">REVISIONS</text>
<text x="6.6" y="34.1">A</text>
<text x="411.6" y="34.1">A</text>
<text x="6.6" y="80.2">B</text>
<text x="411.6" y="80.2">B</text>
<text x="6.5" y="126.4">C</text>
<text x="411.5" y="126.4">C</text>
<text x="6.5" y="172.6">D</text>
<text x="411.5" y="172.6">D</text>
<text x="195.6" y="195">HOLE LOCATIONS</text>
<text x="6.6" y="218.7">E</text>
<text x="411.6" y="218.7">E</text>
<text x="221.6" y="244.2">KCMk1</text>
<text x="245.6" y="244.2">A3</text>
<text x="259.6" y="244.2">1:2 · mm</text>
<text x="287.6" y="244.2">J. Rostoker</text>
<text x="349.6" y="244.2">J. Kerman</text>
<text x="6.6" y="264.9">F</text>
<text x="411.6" y="264.9">F</text>
<text x="34.2" y="290.6">1</text>
<text x="84.2" y="290.6">2</text>
<text x="134.2" y="290.6">3</text>
<text x="184.2" y="290.6">4</text>
<text x="234.2" y="290.6">5</text>
<text x="284.2" y="290.6">6</text>
<text x="334.2" y="290.6">7</text>
<text x="384.2" y="290.6">8</text>
</g>
<text font-size="2.6" fill="#1a1a1a" x="18" y="234.2">NOTES</text>
<g font-size="2.5" fill="#1a1a1a">
<text x="18" y="240.5">1. Material: acrylic, opaque black, 6.00 mm. Supplier: TAP Plastics. Qty 2 per box (left and right, alike).</text>
<text x="18" y="244.7">2. Outline 412.00 × 200.00 × 6.00 mm, sloped top (sheet 1). Edges polished or machined (routed) for gluing, as marked.</text>
<text x="333.9" y="244.2">2026-11-26</text>
<text x="395.9" y="244.2">2026-11-26</text>
<text x="18" y="248.9">3. Holes A1 to A6: Ø4.76 through, for the enclosure brackets. Datum: lower-left corner, X right, Y up.</text>
<text x="18" y="253.2">4. Sheet 1 at 2:5 (isometric view not to scale); sheet 2 at 1:2, on A3.</text>
</g>
<g font-size="2.4" fill="#1a1a1a">
<text x="245.6" y="24.9">-</text>
<text x="253.5" y="24.9">Initial release (Fusion drawings)</text>
<text x="356.9" y="24.9">2022-09-18</text>
<text x="388.5" y="24.9">J. Kerman</text>
<text x="245.2" y="30.4">A</text>
<text x="253.5" y="30.4">KC frame; part names and notes brought up to date</text>
<text x="357" y="30.4">2026-11-26</text>
<text x="388.5" y="30.4">J. Kerman</text>
<text x="247.1" y="233">KC-01-1010 ASSY</text>
<text x="281.2" y="233">KC-01-1011 PART</text>
<text x="315" y="233">KC-01-1012 PART</text>
<text x="349.1" y="233">KC-01-1013 PART</text>
<text x="383.1" y="233">KC-01-1014 PART</text>
</g>
<g font-size="2.2" fill="#1a1a1a">
<text x="279.3" y="199.6">TAG</text>
<text x="293.8" y="199.6">X</text>
<text x="309.8" y="199.6">Y</text>
<text x="325.1" y="199.6">SIZE</text>
<text x="280.2" y="204.1">A1</text>
<text x="280.2" y="208.2">A2</text>
<text x="295.8" y="204.1">55.00</text>
<text x="295.8" y="208.2">71.86</text>
<text x="310.6" y="204.1">189.50</text>
<text x="310.6" y="208.2">184.09</text>
<text x="324.5" y="204.1">Ø4.76</text>
<text x="324.5" y="208.2">Ø4.76</text>
<text x="280.2" y="212.4">A3</text>
<text x="294.7" y="212.4">118.96</text>
<text x="310.6" y="212.4">102.51</text>
<text x="324.5" y="212.4">Ø4.76</text>
<text x="280.2" y="216.6">A4</text>
<text x="280.2" y="220.8">A5</text>
<text x="294.6" y="216.6">146.50</text>
<text x="294.6" y="220.8">271.00</text>
<text x="311.8" y="216.6">86.50</text>
<text x="311.8" y="220.8">86.50</text>
<text x="324.5" y="216.6">Ø4.76</text>
<text x="324.5" y="220.8">Ø4.76</text>
<text x="280.2" y="225">A6</text>
<text x="294.6" y="225">395.50</text>
<text x="311.8" y="225">86.50</text>
<text x="324.5" y="225">Ø4.76</text>
</g>
<g font-size="2.1" fill="#1a1a1a">
<text x="243.8" y="19.6">REV</text>
<text x="292.8" y="19.6">DESCRIPTION</text>
<text x="360.2" y="19.6">DATE</text>
<text x="388.1" y="19.6">APPROVED</text>
</g>
<g font-size="2" fill="#1a1a1a">
<text x="225.2" y="233">DRAWING</text>
<text x="225.1" y="235.6">PACKAGE</text>
</g>
<g font-size="1.9" fill="#6b6b6b">
<text x="221.2" y="239.6">Project</text>
<text x="245.2" y="239.6">Size</text>
<text x="259.2" y="239.6">Scale / Units</text>
<text x="287.2" y="239.6">Created by</text>
<text x="349.2" y="239.6">Approved by</text>
<text x="283.2" y="248.6">Document type</text>
<text x="355.2" y="248.6">Document status</text>
<text x="283.2" y="258.6">Title</text>
<text x="355.2" y="258.6">DWG No.</text>
<text x="283.2" y="278.6">Rev.</text>
<text x="299.2" y="278.6">Unit</text>
<text x="325.2" y="278.6">Date of issue</text>
<text x="355.2" y="278.6">Sheet</text>
</g>
<g font-size="1.7" fill="#6b6b6b">
<text x="250" y="235.7">Assembly Drawing</text>
<text x="283.1" y="235.7">Part Control Drawing</text>
<text x="317.1" y="235.7">Part Control Drawing</text>
<text x="351.1" y="235.7">Part Control Drawing</text>
<text x="385.1" y="235.7">Part Control Drawing</text>
</g>
</svg>
